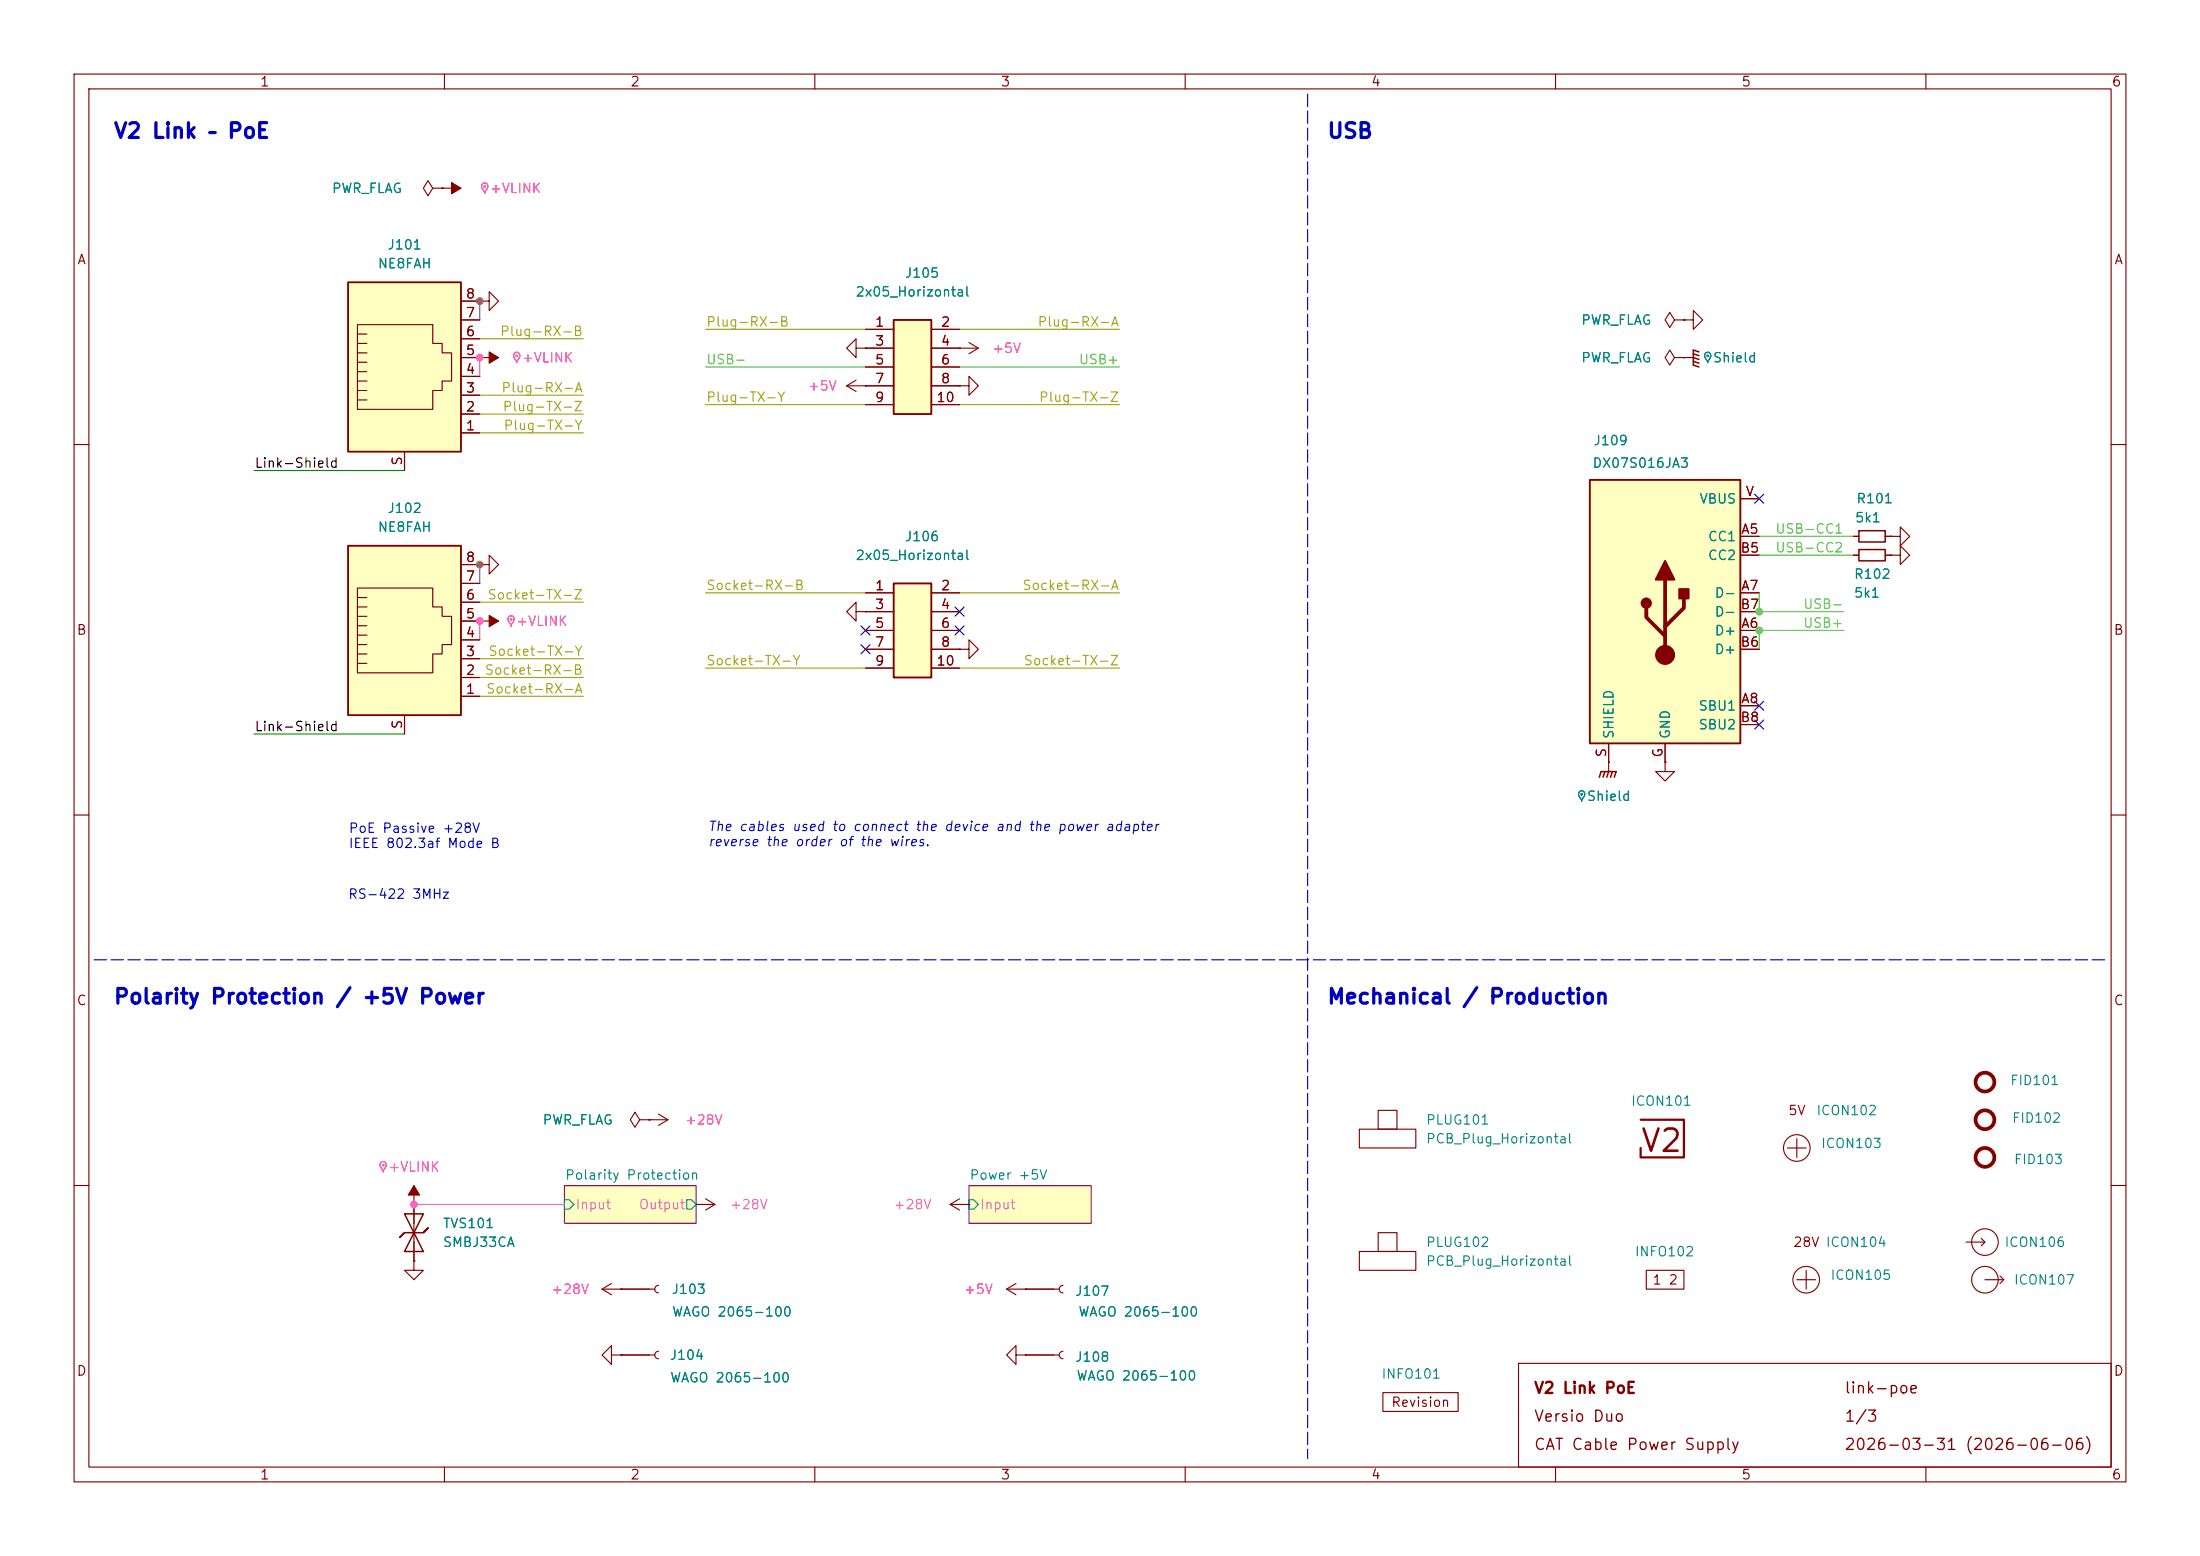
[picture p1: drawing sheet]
<svg xmlns="http://www.w3.org/2000/svg" width="297mm" height="210mm" viewBox="0 0 297 210" stroke-linecap="round" stroke-linejoin="round" font-family="sans-serif">
<g fill="none" stroke="#840000" stroke-width=".15">
<path d="M10 10h277v190h-277zM12 12h273v186h-273zM60 10v2M110 10v2M160 10v2M210 10v2M260 10v2M10 60h2M285 60h2M10 110h2M285 110h2M10 160h2"/>
<path d="M55.9 162.6h.1M55.9 160v2.6M135.9 174l1.3 .8M135.9 174h2.5M137.2 173.2l-1.3 .8M138.4 174h.1M242.6 172.7h2.5M243.8 171.5v2.5M285 160h2M60 198v2M110 198v2M160 198v2"/>
<path d="M205 184h80v14h-80zM210 198v2M260 198v2"/>
<circle cx="243.8" cy="172.7" r="1.8"/>
</g>
<g fill="#ffffc2" stroke="#ffffc2" stroke-width=".14">
<path d="M76.2 160h17.8v5.1h-17.8z"/>
<path d="M130.8 160h16.5v5.1h-16.5z"/>
</g>
<path d="M76.2 160h17.8v5.1h-17.8zM130.8 160h16.5v5.1h-16.5z" fill="none" stroke="#840084" stroke-width=".15"/>
<path d="M76.2 161.9h.6l.7 .7-.7 .6h-.6zM92.7 161.9h.6l.7 .7-.7 .6h-.6zM130.8 161.9h.6l.7 .7-.7 .6h-.6z" fill="none" stroke="#008484" stroke-width=".15"/>
<path d="M51.4 156.9a.49 .49 0 0 1 .7 .1 .49 .49 0 0 1-.2 .7l-.2 .5-.1-.4a.64 .64 0 0 1-.2-.9z" fill="none" stroke="#840000" stroke-width=".14"/>
<circle cx="51.7" cy="157.3" r=".09" fill="#840000" stroke="#840000" stroke-width=".14"/>
<path d="M55.9 160l.7 1.3h-1.5z" fill="#840000" stroke="#840000" stroke-width=".15"/>
<path d="M51.4 156.9a.49 .49 0 0 1 .7 .1 .49 .49 0 0 1-.2 .7l-.2 .5-.1-.4a.64 .64 0 0 1-.2-.9z" fill="none" stroke="#ff5cbb" stroke-width=".14"/>
<circle cx="51.7" cy="157.3" r=".09" fill="#ff5cbb" stroke="#ff5cbb" stroke-width=".14"/>
<path d="M214.6 64.8h20.3v35.5h-20.3z" fill="#ffffc2"/>
<path d="M214.6 64.8h20.3v35.5h-20.3z" fill="none" stroke="#840000" stroke-width=".25"/>
<g fill="#840000" stroke="#840000" stroke-width=".25">
<path d="M224.8 75.7l1.3 2.5h-2.6z"/>
<path d="M226.7 79.5h1.3v1.3h-1.3z"/>
<circle cx="222.2" cy="81.4" r=".63"/>
</g>
<g fill="none" stroke="#840000" stroke-width=".51">
<path d="M224.8 78.2v10.2M222.2 82v1.3l2.6 2.6M227.3 80.8v1.2l-2.5 2.6"/>
<circle cx="268" cy="156.2" r="1.27"/>
<circle cx="268" cy="146" r="1.27"/>
</g>
<circle cx="224.8" cy="88.4" r="1.27" fill="#840000" stroke="#840000" stroke-width=".15"/>
<g fill="none" stroke="#840000" stroke-width=".15">
<path d="M226.1 43.2l-.7-1-.6 1 .6 1 .7-1h1.2M226.1 48.3l-.7-1.1-.6 1.1 .6 1 .7-1h1.2M227.3 48.3h.1M227.3 43.2h.1M227.3 43.2h1.3v-1.3l1.3 1.3-1.3 1.3v-1.3M227.3 48.3h1.3M234.9 72.4h2.6M234.9 74.9h2.6M234.9 67.3h2.6M255.3 74.9h1.2v-1.2l1.3 1.2-1.3 1.3v-1.3M255.3 74.9h.1M234.9 85.1h2.6"/>
<path d="M234.9 80h2.6M234.9 95.3h2.6M234.9 87.6h2.6M234.9 82.6h2.6M234.9 97.8h2.6M217.2 102.9h.1M217.2 100.3v3.8M224.8 102.9v1.2h1.3l-1.3 1.3-1.3-1.3h1.3M224.8 102.9h.1M224.8 100.3v2.6M183.5 152.4h7.6v2.5h-7.6zM186.1 149.9h2.5v2.5h-2.5z"/>
<path d="M241.3 154.9h2.5M242.6 153.7v2.5M128.3 162.6l1.2 .7M128.3 162.6h2.5M129.5 161.8l-1.2 .8M130.8 162.6h.1M138.4 174h4.6M143.5 173.5a.51 .51 0 0 0-.5 .5 .51 .51 0 0 0 .5 .5M183.5 168.9h7.6v2.6h-7.6zM186.1 166.4h2.5v2.5h-2.5zM222.2 171.5h5.1v2.5h-5.1zM265.4 167.6h2.6"/>
<path d="M267.5 167.1l.5 .5-.5 .5M268 172.7h2.5M270 172.2l.5 .5-.5 .5M137.2 182.9v-1.3l-1.3 1.3 1.3 1.3v-1.3h1.2M138.4 182.9h.1"/>
<circle cx="242.6" cy="154.9" r="1.8"/>
<circle cx="268" cy="167.6" r="1.8"/>
<circle cx="268" cy="172.7" r="1.8"/>
</g>
<path d="M230.3 47.7a.49 .49 0 0 1 .6 .1 .49 .49 0 0 1-.2 .7l-.2 .4-.1-.3a.64 .64 0 0 1-.1-.9zM213.2 106.8a.49 .49 0 0 1 .7 .2 .49 .49 0 0 1-.2 .7l-.2 .4-.1-.3a.64 .64 0 0 1-.2-1z" fill="none" stroke="#840000" stroke-width=".14"/>
<g fill="#840000" stroke="#840000" stroke-width=".14">
<circle cx="230.5" cy="48" r=".09"/>
<circle cx="213.5" cy="107.2" r=".09"/>
</g>
<path d="M228.6 48.8l.8 .2M228.6 48.3l.8 .2M228.6 47.8l.8 .2M229.4 47.5l-.8-.3v2.1l.8 .2M215.9 104.9l.3-.8h2l-.3 .8M216.7 104.1l-.3 .8M217.2 104.1l-.3 .8M217.7 104.1l-.3 .8" fill="none" stroke="#840000" stroke-width=".2"/>
<path d="M230.3 47.7a.49 .49 0 0 1 .6 .1 .49 .49 0 0 1-.2 .7l-.2 .4-.1-.3a.64 .64 0 0 1-.1-.9zM213.2 106.8a.49 .49 0 0 1 .7 .2 .49 .49 0 0 1-.2 .7l-.2 .4-.1-.3a.64 .64 0 0 1-.2-1z" fill="none" stroke="#008484" stroke-width=".14"/>
<g fill="#008484" stroke="#008484" stroke-width=".14">
<circle cx="230.5" cy="48" r=".09"/>
<circle cx="213.5" cy="107.2" r=".09"/>
</g>
<path d="M221.5 151.1h5.8v5.1h-5.8v-1.3" fill="none" stroke="#840000" stroke-width=".3"/>
<path d="M120.6 78.7h5.1v12.7h-5.1z" fill="#ffffc2"/>
<path d="M120.6 78.7h5.1v12.7h-5.1z" fill="none" stroke="#840000" stroke-width=".25"/>
<g fill="none" stroke="#840000" stroke-width=".15">
<path d="M250.2 74.9h.8M254.5 74.9h.8M64.8 83.8h.1M64.8 83.8h2.5M115.6 82.6v-1.3l-1.3 1.3 1.3 1.2v-1.2h1.2M116.8 82.6h.1M116.8 80h3.8M116.8 82.6h3.8M116.8 85.1h3.8M116.8 87.6h3.8M116.8 90.2h3.8M125.7 80h3.8"/>
<path d="M125.7 82.6h3.8M125.7 85.1h3.8M125.7 87.6h3.8M125.7 90.2h3.8M129.5 87.6h1.3v-1.2l1.3 1.2-1.3 1.3v-1.3M129.5 87.6h.1M94 162.6h.1M94 162.6h2.5M95.2 161.8l1.3 .8M96.5 162.6l-1.3 .7M83.8 182.9h4.6M88.9 182.4a.51 .51 0 0 0-.5 .5 .51 .51 0 0 0 .5 .5"/>
<path d="M138.4 182.9h4.6M143.5 182.4a.51 .51 0 0 0-.5 .5 .51 .51 0 0 0 .5 .5M186.7 188h10.1v2.5h-10.1z"/>
</g>
<circle cx="268" cy="151.1" r="1.27" fill="none" stroke="#840000" stroke-width=".51"/>
<path d="M251 74.2h3.5v1.5h-3.5z" fill="none" stroke="#840000" stroke-width=".2"/>
<path d="M68.7 83.2a.49 .49 0 0 1 .7 .2 .49 .49 0 0 1-.2 .7l-.2 .4-.2-.4a.64 .64 0 0 1-.1-.9z" fill="none" stroke="#840000" stroke-width=".14"/>
<circle cx="69" cy="83.6" r=".09" fill="#840000" stroke="#840000" stroke-width=".14"/>
<path d="M66 83.1l1.3 .7-1.3 .8z" fill="#840000" stroke="#840000" stroke-width=".15"/>
<path d="M68.7 83.2a.49 .49 0 0 1 .7 .2 .49 .49 0 0 1-.2 .7l-.2 .4-.2-.4a.64 .64 0 0 1-.1-.9z" fill="none" stroke="#ff5cbb" stroke-width=".14"/>
<circle cx="69" cy="83.6" r=".09" fill="#ff5cbb" stroke="#ff5cbb" stroke-width=".14"/>
<path d="M120.6 43.2h5.1v12.7h-5.1z" fill="#ffffc2"/>
<path d="M120.6 43.2h5.1v12.7h-5.1z" fill="none" stroke="#840000" stroke-width=".25"/>
<g fill="none" stroke="#840000" stroke-width=".15">
<path d="M59.7 25.4h.1M59.7 25.4h2.5M64.8 40.6h1.2v-1.2l1.3 1.2-1.3 1.3v-1.3M64.8 40.6h.1M64.8 48.3h.1M64.8 48.3h2.5M114.3 52.1h6.3M114.3 52.1l1.3 .7M115.6 47v-1.3l-1.3 1.3 1.3 1.3v-1.3h1.2M115.6 51.3l-1.3 .8M116.8 47h.1M116.8 52.1h.1"/>
<path d="M116.8 44.5h3.8M116.8 47h3.8M116.8 49.5h3.8M116.8 54.6h3.8M125.7 44.5h3.8M125.7 47h3.8M125.7 49.5h3.8M125.7 52.1h3.8M125.7 54.6h3.8M129.5 52.1h1.3v-1.3l1.3 1.3-1.3 1.2v-1.2M129.5 52.1h.1M255.3 72.4h1.2v-1.3l1.3 1.3-1.3 1.3v-1.3"/>
<path d="M255.3 72.4h.1"/>
</g>
<path d="M65.2 24.8a.49 .49 0 0 1 .6 .2 .49 .49 0 0 1-.2 .6l-.2 .5-.1-.4a.64 .64 0 0 1-.1-.9zM69.5 47.7a.49 .49 0 0 1 .7 .1 .49 .49 0 0 1-.2 .7l-.2 .4-.2-.3a.64 .64 0 0 1-.1-.9z" fill="none" stroke="#840000" stroke-width=".14"/>
<g fill="#840000" stroke="#840000" stroke-width=".14">
<circle cx="65.4" cy="25.2" r=".09"/>
<circle cx="69.8" cy="48" r=".09"/>
</g>
<g fill="#840000" stroke="#840000" stroke-width=".15">
<path d="M61 24.6l1.2 .8-1.2 .8z"/>
<path d="M66 47.5l1.3 .8-1.3 .7z"/>
</g>
<path d="M65.2 24.8a.49 .49 0 0 1 .6 .2 .49 .49 0 0 1-.2 .6l-.2 .5-.1-.4a.64 .64 0 0 1-.1-.9zM69.5 47.7a.49 .49 0 0 1 .7 .1 .49 .49 0 0 1-.2 .7l-.2 .4-.2-.3a.64 .64 0 0 1-.1-.9z" fill="none" stroke="#ff5cbb" stroke-width=".14"/>
<g fill="#ff5cbb" stroke="#ff5cbb" stroke-width=".14">
<circle cx="65.4" cy="25.2" r=".09"/>
<circle cx="69.8" cy="48" r=".09"/>
</g>
<path d="M47 38.1h15.2v22.9h-15.2z" fill="#ffffc2"/>
<g fill="none" stroke="#840000" stroke-width=".15">
<path d="M58.4 25.4l-.6-1-.7 1 .7 1 .6-1h1.3M59.7 25.4h.1M48.3 48.9h1.2M48.3 50.2h1.2M48.3 51.4h1.2M48.3 52.7h1.2M48.3 54h1.2M48.3 43.8h10.1v2.6h1.3v1.2h1.3v3.8h-1.3v1.3h-1.3v2.5h-10.1zM48.3 47.6h1.2M48.3 45.1h1.2M48.3 46.4h1.2M62.2 58.4h2.6"/>
<path d="M62.2 55.9h2.6M62.2 53.3h2.6M62.2 50.8h2.6M62.2 48.3h2.6M62.2 45.7h2.6M62.2 43.2h2.6M62.2 40.6h2.6M129.5 47h.1M129.5 47h2.6M130.8 46.2l1.3 .8M132.1 47l-1.3 .8M54.6 61v2.5"/>
<path d="M87.6 151.1h.1M87.6 151.1h2.6M88.9 150.4l1.3 .7M90.2 151.1l-1.3 .8M81.3 174l1.2 .8M81.3 174h2.5M82.5 173.2l-1.2 .8M83.8 174h.1M82.5 182.9v-1.3l-1.2 1.3 1.2 1.3v-1.3h1.3M83.8 182.9h.1"/>
</g>
<path d="M47 38.1h15.2v22.9h-15.2z" fill="none" stroke="#840000" stroke-width=".25"/>
<path d="M47 73.7h15.2v22.8h-15.2z" fill="#ffffc2"/>
<g fill="none" stroke="#840000" stroke-width=".15">
<path d="M59.7 25.4h.1M62.2 58.4h2.6M62.2 55.9h2.6M62.2 53.3h2.6M62.2 50.8h2.6M62.2 48.3h2.6M62.2 45.7h2.6M62.2 43.2h2.6M62.2 40.6h2.6M64.8 40.6h.1M64.8 48.3h.1M116.8 52.1h.1"/>
<path d="M116.8 47h.1M116.8 44.5h3.8M116.8 47h3.8M116.8 49.5h3.8M116.8 52.1h3.8M116.8 54.6h3.8M125.7 44.5h3.8M125.7 47h3.8M125.7 49.5h3.8M125.7 52.1h3.8M125.7 54.6h3.8M129.5 47h.1"/>
<path d="M129.5 52.1h.1M227.3 48.3h.1M227.3 43.2h.1M48.3 79.4h10.1v2.5h1.3v1.3h1.3v3.8h-1.3v1.3h-1.3v2.5h-10.1zM54.6 61v2.5M62.2 78.7h2.6M62.2 76.2h2.6M64.8 76.2h1.2v-1.3l1.3 1.3-1.3 1.3v-1.3M64.8 76.2h.1M234.9 72.4h2.6M234.9 74.9h2.6M234.9 67.3h2.6"/>
<path d="M250.2 72.4h.8M250.2 74.9h.8M254.5 72.4h.8M254.5 74.9h.8M255.3 74.9h.1M255.3 72.4h.1M48.3 84.5h1.2M48.3 85.7h1.2M48.3 87h1.2M48.3 88.3h1.2M48.3 89.5h1.2M48.3 83.2h1.2"/>
<path d="M48.3 80.6h1.2M48.3 81.9h1.2M54.6 96.5v2.6M62.2 94h2.6M62.2 91.4h2.6M62.2 88.9h2.6M62.2 86.4h2.6M62.2 83.8h2.6M62.2 81.3h2.6M64.8 83.8h.1M116.8 82.6h.1M116.8 85.1h3.8"/>
<path d="M116.8 80h3.8M116.8 87.6h3.8M116.8 82.6h3.8M116.8 90.2h3.8M125.7 85.1h3.8M125.7 80h3.8M125.7 87.6h3.8M125.7 82.6h3.8M125.7 90.2h3.8M129.5 87.6h.1M234.9 85.1h2.6M234.9 80h2.6"/>
<path d="M234.9 95.3h2.6M234.9 87.6h2.6M234.9 82.6h2.6M234.9 97.8h2.6M217.2 102.9h.1M217.2 100.3v2.6M224.8 102.9h.1M224.8 100.3v2.6M86.4 151.1l-.7-1-.6 1 .6 1 .7-1h1.2M87.6 151.1h.1M55.9 170.2v1.3h1.2l-1.2 1.2-1.3-1.2h1.3M55.9 170.2h.1"/>
<path d="M55.9 162.6h.1M55.9 162.6v7.6M83.8 174h.1M83.8 174h4.6M88.9 173.5a.51 .51 0 0 0-.5 .5 .51 .51 0 0 0 .5 .5M138.4 174h.1M138.4 174h3.8M83.8 182.9h.1M83.8 182.9h3.8M138.4 182.9h.1M138.4 182.9h3.8"/>
</g>
<path d="M47 73.7h15.2v22.8h-15.2z" fill="none" stroke="#840000" stroke-width=".25"/>
<path d="M251 71.6h3.5v1.6h-3.5zM54.6 166.4l-.6 .6 .6-.6h2.5l.7-.7-.7 .7M54.6 163.8h2.5l-1.2 2.6zM55.9 166.4l1.2 2.5h-2.5z" fill="none" stroke="#840000" stroke-width=".2"/>
<path d="M176.5 12.7v184.2M12.7 129.5h271.8" fill="none" stroke="#0000c2" stroke-width=".15" stroke-dasharray="1.7 .6"/>
<g fill="none" stroke="#a3a30c" stroke-width=".15">
<path d="M64.8 55.9h13.9M64.8 58.4h13.9M64.8 45.7h13.9M64.8 53.3h13.9M95.2 54.6h21.6M95.2 44.5h21.6M129.5 54.6h21.6M129.5 44.5h21.6M64.8 94h13.9M64.8 81.3h13.9M64.8 91.4h13.9M64.8 88.9h13.9"/>
<path d="M95.2 80h21.6M95.2 90.2h21.6M129.5 80h21.6M129.5 90.2h21.6"/>
</g>
<path d="M64.8 48.3v2.5M64.8 83.8v2.6M55.9 162.6h20.3" fill="none" stroke="#ff5cbb" stroke-width=".15"/>
<path d="M95.2 49.5h21.6M129.5 49.5h21.6M237.5 74.9h12.7M237.5 72.4h12.7M237.5 80v2.6h11.4M248.9 85.1h-11.4v2.5" fill="none" stroke="#51c90f" stroke-width=".15"/>
<path d="M34.3 63.5h20.3M34.3 99.1h20.3" fill="none" stroke="#008400" stroke-width=".15"/>
<path d="M64.8 40.6v2.6M64.8 76.2v2.5" fill="none" stroke="#676767" stroke-width=".15"/>
<g fill="none" stroke="#000084" stroke-width=".15">
<path d="M236.9 66.7l1.2 1.2M238.1 66.7l-1.2 1.2M116.2 84.5l1.2 1.2M116.2 87l1.2 1.2M117.4 84.5l-1.2 1.2M117.4 87l-1.2 1.2M128.9 81.9l1.2 1.3M128.9 84.5l1.2 1.2M130.1 81.9l-1.2 1.3M130.1 84.5l-1.2 1.2M236.9 97.2l1.2 1.2M236.9 94.6l1.2 1.3"/>
<path d="M238.1 97.2l-1.2 1.2M238.1 94.6l-1.2 1.3"/>
</g>
<path d="M230.3 47.7a.49 .49 0 0 1 .6 .1 .49 .49 0 0 1-.2 .7l-.2 .4-.1-.3a.64 .64 0 0 1-.1-.9zM213.2 106.8a.49 .49 0 0 1 .7 .2 .49 .49 0 0 1-.2 .7l-.2 .4-.1-.3a.64 .64 0 0 1-.2-1z" fill="none" stroke="#008484" stroke-width=".14"/>
<g fill="#008484" stroke="#008484" stroke-width=".14">
<circle cx="230.5" cy="48" r=".09"/>
<circle cx="213.5" cy="107.2" r=".09"/>
</g>
<path d="M65.2 24.8a.49 .49 0 0 1 .6 .2 .49 .49 0 0 1-.2 .6l-.2 .5-.1-.4a.64 .64 0 0 1-.1-.9zM69.5 47.7a.49 .49 0 0 1 .7 .1 .49 .49 0 0 1-.2 .7l-.2 .4-.2-.3a.64 .64 0 0 1-.1-.9zM68.7 83.2a.49 .49 0 0 1 .7 .2 .49 .49 0 0 1-.2 .7l-.2 .4-.2-.4a.64 .64 0 0 1-.1-.9zM51.4 156.9a.49 .49 0 0 1 .7 .1 .49 .49 0 0 1-.2 .7l-.2 .5-.1-.4a.64 .64 0 0 1-.2-.9z" fill="none" stroke="#ff5cbb" stroke-width=".14"/>
<g fill="#ff5cbb" stroke="#ff5cbb" stroke-width=".14">
<circle cx="69" cy="83.6" r=".09"/>
<circle cx="65.4" cy="25.2" r=".09"/>
<circle cx="69.8" cy="48" r=".09"/>
<circle cx="51.7" cy="157.3" r=".09"/>
<circle cx="64.8" cy="48.3" r=".46"/>
<circle cx="64.8" cy="83.8" r=".46"/>
<circle cx="55.9" cy="162.6" r=".46"/>
</g>
<g fill="#51c90f" stroke="#51c90f" stroke-width=".14">
<circle cx="237.5" cy="82.6" r=".46"/>
<circle cx="237.5" cy="85.1" r=".46"/>
</g>
<g fill="#676767" stroke="#676767" stroke-width=".14">
<circle cx="64.8" cy="40.6" r=".46"/>
<circle cx="64.8" cy="76.2" r=".46"/>
</g>
<text font-size="3" fill="#840000" x="221.3" y="156.2">V2</text>
<g font-size="2" fill="#0000c2">
<text x="15.2" y="19.2">V2 Link – PoE</text>
<text x="179.1" y="19.2">USB</text>
<text x="15.2" y="136">Polarity Protection / +5V Power</text>
<text x="179.1" y="136">Mechanical / Production</text>
</g>
<g font-size="1.5" fill="#840000">
<text x="207" y="188.5">V2 Link PoE</text>
<text x="248.9" y="188.5">link-poe</text>
<text x="207" y="192.3">Versio Duo</text>
<text x="207" y="196.1">CAT Cable Power Supply</text>
<text x="248.9" y="196.1">2026-03-31 (2026-06-06)</text>
<text x="248.9" y="192.3">1/3</text>
</g>
<g font-size="1.3" fill="#840000">
<text x="35" y="12">1</text>
<text x="85" y="12">2</text>
<text x="135" y="12">3</text>
<text x="185" y="12">4</text>
<text x="235" y="12">5</text>
<text x="285" y="12">6</text>
<text x="10.3" y="36">A</text>
<text x="285.3" y="36">A</text>
<text x="62.8" y="40.6">8</text>
<text x="62.8" y="45.7">6</text>
<text x="62.8" y="43.2">7</text>
<text x="118" y="44.4">1</text>
<text x="118" y="47">3</text>
<text x="126.9" y="44.4">2</text>
<text x="126.9" y="47">4</text>
<text x="62.8" y="53.3">3</text>
<text x="62.8" y="50.8">4</text>
<text x="62.8" y="48.2">5</text>
<text x="118" y="49.5">5</text>
<text x="118" y="52">7</text>
<text x="126.9" y="49.5">6</text>
<text x="126.9" y="52">8</text>
<text x="62.8" y="58.4">1</text>
<text x="62.8" y="55.9">2</text>
<text x="118" y="54.6">9</text>
<text x="126.3" y="54.6">10</text>
<text x="54.6" y="62.9" transform="rotate(-90 54.6 62.9)">S</text>
<text x="235.6" y="67.3">V</text>
<text x="62.8" y="76.2">8</text>
<text x="234.9" y="74.9">B5</text>
<text x="235" y="72.4">A5</text>
<text x="62.8" y="83.8">5</text>
<text x="62.8" y="81.3">6</text>
<text x="62.8" y="78.7">7</text>
<text x="118" y="80">1</text>
<text x="118" y="82.5">3</text>
<text x="126.9" y="80">2</text>
<text x="126.9" y="82.5">4</text>
<text x="234.9" y="82.5">B7</text>
<text x="235" y="80">A7</text>
<text x="10.3" y="86">B</text>
<text x="62.8" y="88.9">3</text>
<text x="62.8" y="86.3">4</text>
<text x="118" y="85.1">5</text>
<text x="118" y="87.6">7</text>
<text x="126.9" y="85.1">6</text>
<text x="126.9" y="87.6">8</text>
<text x="234.9" y="87.6">B6</text>
<text x="235" y="85.1">A6</text>
<text x="285.3" y="86">B</text>
<text x="62.8" y="94">1</text>
<text x="62.8" y="91.4">2</text>
<text x="118" y="90.1">9</text>
<text x="126.3" y="90.1">10</text>
<text x="235" y="95.2">A8</text>
<text x="54.6" y="98.5" transform="rotate(-90 54.6 98.5)">S</text>
<text x="234.9" y="97.8">B8</text>
<text x="217.1" y="102.3" transform="rotate(-90 217.1 102.3)">S</text>
<text x="224.8" y="102.3" transform="rotate(-90 224.8 102.3)">G</text>
<text x="10.3" y="136">C</text>
<text x="285.3" y="136">C</text>
<text x="241.3" y="150.8">5V</text>
<text x="223" y="173.7">1 2</text>
<text x="242" y="168.6">28V ICON104</text>
<text x="10.3" y="186">D</text>
<text x="285.3" y="186">D</text>
<text x="187.7" y="190.2">Revision</text>
<text x="35" y="200">1</text>
<text x="85" y="200">2</text>
<text x="135" y="200">3</text>
<text x="185" y="200">4</text>
<text x="235" y="200">5</text>
<text x="285" y="200">6</text>
</g>
<g font-size="1.3" fill="#008484">
<text x="44.7" y="26.4">PWR_FLAG</text>
<text x="52.2" y="34">J101</text>
<text x="50.9" y="36.5">NE8FAH</text>
<text x="115.4" y="40.3">2x05_Horizontal</text>
<text x="122.1" y="37.8">J105</text>
<text x="213.4" y="44.2">PWR_FLAG</text>
<text x="213.4" y="49.2">PWR_FLAG</text>
<text x="231.1" y="49.2">Shield</text>
<text x="214.9" y="63.5">DX07S016JA3</text>
<text x="215" y="60.4">J109</text>
<text x="52.2" y="69.6">J102</text>
<text x="229.3" y="68.3">VBUS</text>
<text x="250.3" y="70.8">5k1</text>
<text x="250.5" y="68.2">R101</text>
<text x="50.9" y="72.1">NE8FAH</text>
<text x="115.4" y="75.9">2x05_Horizontal</text>
<text x="122.1" y="73.4">J106</text>
<text x="230.5" y="73.4">CC1</text>
<text x="230.5" y="75.9">CC2</text>
<text x="231.4" y="81">D-</text>
<text x="231.4" y="83.5">D-</text>
<text x="250.2" y="78.4">R102</text>
<text x="250.2" y="81">5k1</text>
<text x="231.4" y="86.1">D+</text>
<text x="231.4" y="88.6">D+</text>
<text x="218.1" y="99.8" transform="rotate(-90 218.1 99.8)">SHIELD</text>
<text x="225.8" y="99.8" transform="rotate(-90 225.8 99.8)">GND</text>
<text x="229.2" y="96.2">SBU1</text>
<text x="229.2" y="98.8">SBU2</text>
<text x="214.1" y="108.4">Shield</text>
<text x="220.1" y="149.6">ICON101</text>
<text x="271.3" y="146.8">FID101</text>
<text x="73.2" y="152.1">PWR_FLAG</text>
<text x="192.4" y="152.1">PLUG101</text>
<text x="192.4" y="154.6">PCB_Plug_Horizontal</text>
<text x="245.1" y="150.8">ICON102</text>
<text x="245.8" y="155.3">ICON103</text>
<text x="271.5" y="151.8">FID102</text>
<text x="76.2" y="159.5">Polarity Protection</text>
<text x="130.8" y="159.5">Power +5V</text>
<text x="271.8" y="157.4">FID103</text>
<text x="59.7" y="166.1">TVS101</text>
<text x="59.7" y="168.6">SMBJ33CA</text>
<text x="192.4" y="168.6">PLUG102</text>
<text x="192.4" y="171.2">PCB_Plug_Horizontal</text>
<text x="220.6" y="169.9">INFO102</text>
<text x="247" y="173.1">ICON105</text>
<text x="270.5" y="168.6">ICON106</text>
<text x="271.8" y="173.7">ICON107</text>
<text x="90.6" y="175">J103</text>
<text x="90.6" y="178">WAGO 2065-100</text>
<text x="145" y="175.2">J107</text>
<text x="145.5" y="178">WAGO 2065-100</text>
<text x="90.3" y="183.9">J104</text>
<text x="145" y="184.1">J108</text>
<text x="90.4" y="186.9">WAGO 2065-100</text>
<text x="145.2" y="186.6">WAGO 2065-100</text>
<text x="186.4" y="186.4">INFO101</text>
</g>
<g font-size="1.3" fill="#ff5cbb">
<text x="66" y="26.4">+VLINK</text>
<text x="133.9" y="48">+5V</text>
<text x="70.4" y="49.2">+VLINK</text>
<text x="109" y="53">+5V</text>
<text x="69.6" y="84.8">+VLINK</text>
<text x="92.4" y="152.1">+28V</text>
<text x="52.3" y="158.5">+VLINK</text>
<text x="77.6" y="163.5">Input</text>
<text x="86.2" y="163.5">Output</text>
<text x="98.5" y="163.5">+28V</text>
<text x="120.5" y="163.5">+28V</text>
<text x="132.2" y="163.5">Input</text>
<text x="74.3" y="175">+28V</text>
<text x="130" y="175">+5V</text>
</g>
<g font-size="1.3" fill="#a3a30c">
<text x="67.4" y="45.7">Plug-RX-B</text>
<text x="95.2" y="44.4">Plug-RX-B</text>
<text x="140" y="44.4">Plug-RX-A</text>
<text x="67.6" y="53.3">Plug-RX-A</text>
<text x="67.8" y="55.8">Plug-TX-Z</text>
<text x="67.9" y="58.4">Plug-TX-Y</text>
<text x="95.2" y="54.6">Plug-TX-Y</text>
<text x="140.2" y="54.6">Plug-TX-Z</text>
<text x="65.7" y="81.2">Socket-TX-Z</text>
<text x="95.2" y="80">Socket-RX-B</text>
<text x="137.9" y="80">Socket-RX-A</text>
<text x="65.8" y="88.8">Socket-TX-Y</text>
<text x="65.4" y="91.4">Socket-RX-B</text>
<text x="65.5" y="93.9">Socket-RX-A</text>
<text x="95.2" y="90.1">Socket-TX-Y</text>
<text x="138.1" y="90.1">Socket-TX-Z</text>
</g>
<g font-size="1.3" fill="#51c90f">
<text x="95.2" y="49.5">USB-</text>
<text x="145.5" y="49.5">USB+</text>
<text x="239.6" y="74.9">USB-CC2</text>
<text x="239.6" y="72.3">USB-CC1</text>
<text x="243.3" y="82.5">USB-</text>
<text x="243.3" y="85">USB+</text>
</g>
<g font-size="1.3">
<text x="34.3" y="63.4">Link-Shield</text>
<text x="34.3" y="99">Link-Shield</text>
</g>
<g font-size="1.3" fill="#0000c2">
<text x="47" y="112.7">PoE Passive +28V</text>
<text x="95.5" y="112.5">The cables used to connect the device and the power adapter</text>
<text x="47" y="114.8">IEEE 802.3af Mode B</text>
<text x="95.5" y="114.5">reverse the order of the wires.</text>
<text x="46.9" y="121.6">RS-422 3MHz</text>
</g>
</svg>
